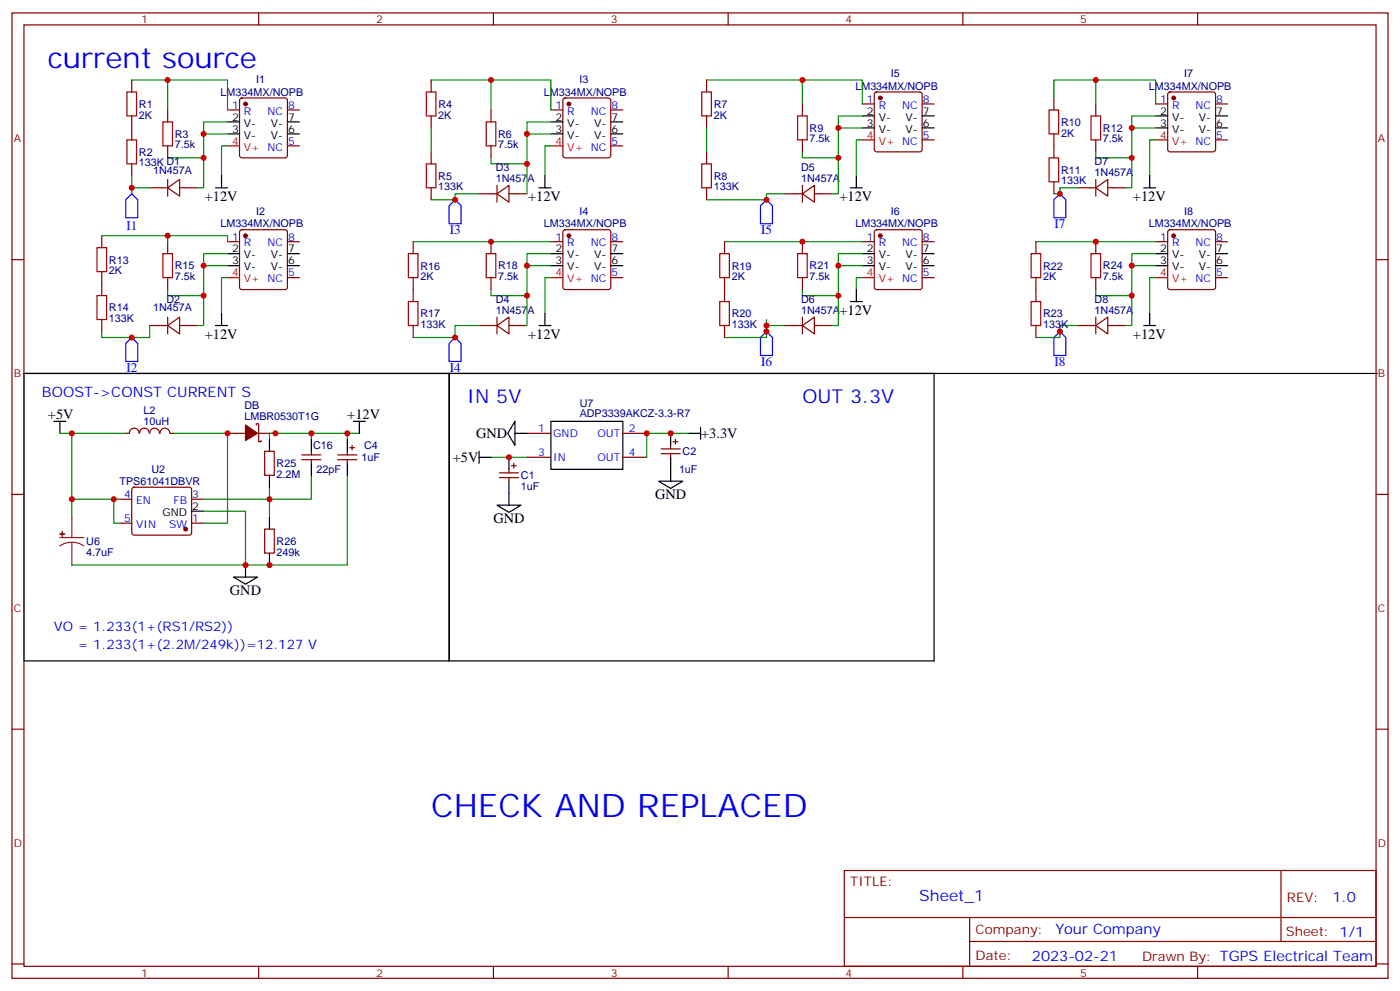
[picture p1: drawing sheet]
<svg xmlns="http://www.w3.org/2000/svg" width="412mm" height="292mm" viewBox="0 0 412 292" stroke-linecap="round" stroke-linejoin="round" font-family="sans-serif">
<g fill="none" stroke="#870000" stroke-width=".35">
<path d="M3.5 3.8h405.4v284.3h-405.4zM7.1 7.3h398.2v277.3h-398.2zM76.2 3.8v3.5M145.3 3.8v3.5M214.5 3.8v3.5M283.6 3.8v3.5M352.8 3.8v3.5M38.8 23.6v3.5M38.8 34.1v7.1M49.4 32.4v3.5M67 32.4h3.6M70.8 29.1l.5-.2h12.7l.5 .2 .2 .5v16.2l-.3 .5-.4 .2h-12.7l-.5-.2-.2-.5v-16.2z"/>
<path d="M84.7 32.4h3.5M127 23.6v3.5M127 34.1v3.6M144.6 32.4v3.5M162.3 32.4h3.5M166 29.1l.5-.2h12.7l.5 .2 .2 .5v16.2l-.2 .5-.5 .2h-12.7l-.5-.2-.2-.5v-16.2zM179.9 32.4h3.5M208.1 23.6v3.5M208.1 34.1v3.6M236.4 30.6v3.5M254 30.6h3.5M257.8 27.3l.4-.2h12.7l.5 .2 .2 .5v16.2l-.2 .5-.5 .2h-12.7l-.5-.2-.2-.5v-16.2z"/>
<path d="M271.6 30.6h3.6M310.4 28.9v3.5M310.4 39.4v7.1M322.8 30.6v3.5M340.4 30.6h3.6M344.2 27.3l.5-.2h12.7l.5 .2 .2 .5v16.2l-.3 .5-.4 .2h-12.7l-.5-.2-.2-.5v-16.2zM358.1 30.6h3.5M38.8 48.3v3.5M44.1 55.3h5.3M49.4 55.3l3.5-2.5v5zM49.4 43v3.5M49.4 52.8v5"/>
<path d="M52.9 55.3h5.3M84.7 43h3.5M127 44.7v3.6M127 55.3v3.5M141.1 57.1h5.3M144.6 43v3.5M146.4 57.1l3.5-2.5v4.9zM146.4 54.6v4.9M149.9 57.1h5.3M179.9 43h3.5M208.1 44.7v3.6M208.1 55.3v3.5"/>
<path d="M231.1 57.1h5.3M236.4 57.1l3.5-2.5v4.9zM236.4 41.2v3.5M236.4 54.6v4.9M239.9 57.1h5.3M271.6 41.2h3.6M310.4 53.6v3.5M317.5 55.3h5.3M322.8 55.3l3.5-2.5v5zM322.8 41.2v3.5M322.8 52.8v5M326.3 55.3h5.3"/>
<path d="M358.1 41.2h3.5M3.5 76.5h3.6M30 69.4v3.6M49.4 71.2v3.5M67 71.2h3.6M70.8 67.9l.5-.2h12.7l.5 .2 .2 .5v16.2l-.3 .5-.4 .2h-12.7l-.5-.2-.2-.5v-16.2zM84.7 71.2h3.5M121.7 71.2v3.5M144.6 71.2v3.5M162.3 71.2h3.5M166 67.9l.5-.2h12.7l.5 .2 .2 .5v16.2l-.2 .5-.5 .2h-12.7l-.5-.2-.2-.5v-16.2zM179.9 71.2h3.5"/>
<path d="M213.4 71.2v3.5M236.4 71.2v3.5M254 71.2h3.5M257.8 67.9l.4-.2h12.7l.5 .2 .2 .5v16.2l-.2 .5-.5 .2h-12.7l-.5-.2-.2-.5v-16.2zM271.6 71.2h3.6M305.2 71.2v3.5M322.8 71.2v3.5M340.4 71.2h3.6M344.2 67.9l.5-.2h12.7l.5 .2 .2 .5v16.2l-.3 .5-.4 .2h-12.7l-.5-.2-.2-.5v-16.2zM358.1 71.2h3.5M405.3 76.5h3.6M30 80v7.1"/>
<path d="M30 94.1v3.5M44.1 95.9h5.3M49.4 95.9l3.5-2.5v5zM49.4 81.8v3.5M49.4 93.4v5M52.9 95.9h5.3M84.7 81.8h3.5M121.7 81.8v7M121.7 95.9v3.5M141.1 95.9h5.3M144.6 81.8v3.5M146.4 95.9l3.5-2.5v5z"/>
<path d="M146.4 93.4v5M149.9 95.9h5.3M179.9 81.8h3.5M213.4 81.8v7M213.4 95.9v3.5M231.1 95.9h5.3M236.4 95.9l3.5-2.5v5zM236.4 81.8v3.5M236.4 93.4v5M239.9 95.9h5.3M271.6 81.8h3.6M305.2 81.8v7"/>
<path d="M305.2 95.9v3.5M317.5 95.9h5.3M322.8 95.9l3.5-2.5v5zM322.8 81.8v3.5M322.8 93.4v5M326.3 95.9h5.3M358.1 81.8h3.5M37 127.6h1.1M38.1 127.6a1.41 1.41 0 0 1 1.4-1.5 1.41 1.41 0 0 1 1.5 1.5M41.1 127.6a1.41 1.41 0 0 1 1.4-1.5 1.41 1.41 0 0 1 1.4 1.5M44.1 127.6a1.41 1.41 0 0 1 1.4-1.5 1.41 1.41 0 0 1 1.4 1.5M47.2 127.6a1.41 1.41 0 0 1 1.4-1.5 1.41 1.41 0 0 1 1.4 1.5"/>
<path d="M50.1 127.6h1.1M67 127.6h5.3M75.5 125.2v-.4h.7v5.3h.7v-.3M75.8 127.6h5.3M78 132.9h2.8v7.1h-2.8zM88.9 134h5.6M88.9 135.4h5.6M91.7 132.9v1.1M91.7 135.4v1.1M99.5 134h5.6M99.5 135.4h5.6M102.3 132.9v1.1"/>
<path d="M102.3 135.4v1.1M103 131.9h1.4M103.7 131.2v1.4M147.1 139.3h5.7M149.9 138.2v1.1M150.6 137.2h1.4M151.3 136.5v1.4M155.2 127.6h7.1M155.2 134.7h7.1M183.4 127.6h7.1M183.4 134.7h7.1M194.7 132.2h5.7"/>
<path d="M194.7 133.6h5.7M197.6 131.2v1M197.6 133.6v1.1M198.3 130.1h1.4M199 129.4v1.4M3.5 145.6h3.6M35.3 154.1h3.5M35.3 147h3.5M39 143.7l.5-.2h16.2l.5 .2 .2 .5v12.7l-.2 .5-.5 .2h-16.2l-.5-.2-.2-.5v-12.7zM56.4 154.1h3.6M56.4 147h3.6M78 155.9h2.8v7h-2.8z"/>
<path d="M147.1 140.7h5.7M149.9 140.7v1M405.3 145.6h3.6M3.5 214.8h3.6M405.3 214.8h3.6M248.7 256.4h156.6v28.2h-156.6zM377.3 256.4v20.9M248.7 270.2h156.5M285.6 277.3h119.6M285.6 270.2v14.2M3.5 283.9h3.6M76.2 284.6v3.5"/>
<path d="M145.3 284.6v3.5M214.5 284.6v3.5M283.6 284.6v3.5M352.8 284.6v3.5M405.3 283.9h3.6"/>
</g>
<g fill="#870000" stroke="#870000" stroke-width=".35">
<path d="M72.3 125.2l3.5 2.4-3.5 2.2z"/>
<circle cx="54.7" cy="155.9" r=".53"/>
<circle cx="72.3" cy="30.6" r=".53"/>
<circle cx="72.3" cy="69.4" r=".53"/>
<circle cx="167.6" cy="30.6" r=".53"/>
<circle cx="167.6" cy="69.4" r=".53"/>
<circle cx="259.3" cy="28.9" r=".53"/>
<circle cx="259.3" cy="69.4" r=".53"/>
<circle cx="345.7" cy="28.9" r=".53"/>
<circle cx="345.7" cy="69.4" r=".53"/>
</g>
<g fill="none" stroke="#000" stroke-width=".35">
<path d="M67 35.9h3.6M67 39.4h3.6M84.7 35.9h3.5M84.7 39.4h3.5M162.3 35.9h3.5M162.3 39.4h3.5M179.9 35.9h3.5M179.9 39.4h3.5M254 34.1h3.5M254 37.7h3.5M271.6 34.1h3.6M271.6 37.7h3.6"/>
<path d="M340.4 34.1h3.6M340.4 37.7h3.6M358.1 34.1h3.5M358.1 37.7h3.5M63.5 55.3h3.5M65.3 51.8v3.5M158.7 55.3h3.6M160.5 51.8v3.5M250.5 55.3h3.5M252.2 51.8v3.5M336.9 55.3h3.5M338.7 51.8v3.5"/>
<path d="M67 74.7h3.6M67 78.2h3.6M84.7 74.7h3.5M84.7 78.2h3.5M162.3 74.7h3.5M162.3 78.2h3.5M179.9 74.7h3.5M179.9 78.2h3.5M254 74.7h3.5M254 78.2h3.5M271.6 74.7h3.6M271.6 78.2h3.6"/>
<path d="M340.4 74.7h3.6M340.4 78.2h3.6M358.1 74.7h3.5M358.1 78.2h3.5M63.5 95.9h3.5M65.3 92.4v3.5M158.7 95.9h3.6M160.5 92.4v3.5M250.5 88.8h3.5M252.2 85.3v3.5M336.9 95.9h3.5M338.7 92.4v3.5"/>
<path d="M7.1 110h125.2v84.7h-125.2zM7.1 110h398.6M132.3 110h142.9v84.7h-142.9zM15.9 124.1h3.5M17.6 124.1v3.5M79.4 129.4v3.5M79.4 140v3.5M91.7 129.4v3.5M91.7 136.5v3.5M102.3 129.4v3.5M102.3 136.5v3.5M104.1 124.1h3.5"/>
<path d="M105.8 124.1v3.5M141.1 134.7h3.5M141.1 132.9v3.6M149.9 134.7v3.5M151.7 124.1v7.1l-2.1-3.6zM151.7 127.6h3.5M162.3 124.1h21.1v14.1h-21.1zM197.6 127.6v3.6M197.6 134.7v7M202.8 127.6h3.6M206.4 125.9v3.5M56.4 150.6h3.6"/>
<path d="M79.4 152.3v3.6M146.4 148.8h7.1l-3.6 2.1zM149.9 141.7v7.1M194 141.7h7.1l-3.5 2.2zM68.8 170h7l-3.5 2.1zM72.3 166.4v3.6M79.4 162.9v3.5"/>
</g>
<g fill="none" stroke="#008700" stroke-width=".35">
<path d="M38.8 23.6h28.2v8.8M49.4 23.6v8.8M67 39.4h-7v7.1h-10.6M67 35.9h-7v3.5M127 23.6h35.3v8.8M127 37.7v7M144.6 23.6v8.8M155.2 39.4h7.1M162.3 35.9h-7.1v12.4h-10.6v-1.8M208.1 23.6h45.9v7M208.1 37.7v7M236.4 23.6v7"/>
<path d="M246.9 37.7h7.1M254 34.1h-7.1v12.4h-10.5v-1.8M310.4 28.9v-5.3h30v7M322.8 23.6v7M333.4 37.7h7M340.4 34.1h-7v12.4h-10.6v-1.8M38.8 51.8v5.3M38.8 55.3h5.3M60 46.5v8.8h-1.8M67 43h-1.7v8.8M141.1 57.1h-7v1.7h-7.1M155.2 48.3v8.8"/>
<path d="M162.3 43h-1.8v8.8M231.1 57.1h-5.3v1.7h-17.7M246.9 46.5v10.6h-1.7M254 41.2h-1.8v10.6M317.5 55.3h-5.3v1.8h-1.8M333.4 46.5v8.8h-1.8M340.4 41.2h-1.7v10.6M30 69.4h37v1.8M49.4 69.4v1.8M60 78.2h7M67 74.7h-7v12.4h-10.6v-1.8M121.7 71.2h40.6"/>
<path d="M155.2 78.2h7.1M162.3 74.7h-7.1v12.4h-10.6v-1.8M213.4 71.2h40.6M246.9 78.2h7.1M254 74.7h-7.1v12.4h-10.5v-1.8M305.2 71.2h35.2M333.4 78.2h7M340.4 74.7h-7v12.4h-10.6v-1.8M44.1 95.9v3.5h-14.1v-1.8M60 87.1v8.8h-1.8M67 81.8h-1.7v10.6M141.1 95.9h-7v3.5h-12.4"/>
<path d="M155.2 87.1v8.8M162.3 81.8h-1.8v10.6M225.8 94.1v1.8M231.1 95.9h-5.3v3.5h-12.4M246.9 87.1v8.8h-1.7M254 81.8h-1.8v3.5M317.5 95.9h-5.3v3.5h-7M333.4 87.1v8.8h-1.8M340.4 81.8h-1.7v10.6M17.6 127.6h3.6M37 127.6h-15.8v24.7M51.2 127.6h15.8v26.5h-7"/>
<path d="M91.7 140v7h-12.3v5.3M91.7 127.6v1.8M102.3 140v26.4h-30M102.3 127.6v1.8M105.8 127.6h-26.4v1.8M144.6 134.7h10.6M202.8 127.6h-12.3v7.1M21.2 147h14.1M33.5 147v7.1h1.8M60 150.6h12.3v15.8h-51.1M79.4 143.5v3.5h-19.4"/>
</g>
<path d="M67 43h3.6M162.3 43h3.5M254 41.2h3.5M340.4 41.2h3.6M67 81.8h3.6M162.3 81.8h3.5M254 81.8h3.5M340.4 81.8h3.6" fill="none" stroke="#f00" stroke-width=".35"/>
<path d="M38.8 57.1l1.8 1.7v5.3h-3.6v-5.3zM134.1 58.8l1.7 1.8v5.3h-3.5v-5.3zM225.8 58.8l1.7 1.8v5.3h-3.5v-5.3zM310.4 58.8l1.8-1.7 1.8 1.7v5.3h-3.6zM38.8 99.4l1.8 1.8v5.3h-3.6v-5.3zM134.1 99.4l1.7 1.8v5.3h-3.5v-5.3zM225.8 97.6l1.7 1.8v5.3h-3.5v-5.3zM312.2 97.6l1.8 1.8v5.3h-3.6v-5.3z" fill="none" stroke="#00f" stroke-width=".35"/>
<g fill="none" stroke="#a10000" stroke-width=".35">
<path d="M37.4 27.1h2.8v7h-2.8zM48 35.9h2.8v7.1h-2.8zM125.6 27.1h2.8v7h-2.8zM143.2 35.9h2.8v7.1h-2.8zM206.7 27.1h2.8v7h-2.8zM234.9 34.1h2.9v7.1h-2.9zM309 32.4h2.9v7h-2.9zM321.4 34.1h2.8v7.1h-2.8zM37.4 41.2h2.8v7.1h-2.8zM125.6 48.3h2.8v7h-2.8zM206.7 48.3h2.8v7h-2.8zM309 46.5h2.9v7.1h-2.9z"/>
<path d="M28.6 73h2.8v7h-2.8zM48 74.7h2.8v7.1h-2.8zM120.3 74.7h2.8v7.1h-2.8zM143.2 74.7h2.8v7.1h-2.8zM212 74.7h2.8v7.1h-2.8zM234.9 74.7h2.9v7.1h-2.9zM303.7 74.7h2.9v7.1h-2.9zM321.4 74.7h2.8v7.1h-2.8zM28.6 87.1h2.8v7h-2.8zM120.3 88.8h2.8v7.1h-2.8zM212 88.8h2.8v7.1h-2.8zM303.7 88.8h2.9v7.1h-2.9z"/>
</g>
<g fill="#8c2424" stroke="#8c2424" stroke-width=".35">
<path d="M18.3 156.6l.1 1.4z"/>
<path d="M17.6 157.3h1.4z"/>
</g>
<path d="M17.6 158.3h7.1M21.2 159.7l-1.9 .3-1.7 .8M21.2 159.7l1.8 .3 1.7 .8M21.2 152.3v6M21.2 159.7v6.7" fill="none" stroke="#8c2424" stroke-width=".35"/>
<g fill="#c00">
<circle cx="21.2" cy="147" r=".88"/>
<circle cx="33.5" cy="147" r=".88"/>
<circle cx="60" cy="39.4" r=".88"/>
<circle cx="60" cy="78.2" r=".88"/>
<circle cx="155.2" cy="39.4" r=".88"/>
<circle cx="155.2" cy="78.2" r=".88"/>
<circle cx="79.4" cy="147" r=".88"/>
<circle cx="91.7" cy="127.6" r=".88"/>
<circle cx="102.3" cy="127.6" r=".88"/>
<circle cx="60" cy="46.5" r=".88"/>
<circle cx="60" cy="87.1" r=".88"/>
<circle cx="155.2" cy="48.3" r=".88"/>
<circle cx="246.9" cy="46.5" r=".88"/>
<circle cx="333.4" cy="46.5" r=".88"/>
<circle cx="333.4" cy="87.1" r=".88"/>
<circle cx="246.9" cy="87.1" r=".88"/>
<circle cx="155.2" cy="87.1" r=".88"/>
<circle cx="38.8" cy="55.3" r=".88"/>
<circle cx="81.1" cy="127.6" r=".88"/>
<circle cx="67" cy="127.6" r=".88"/>
<circle cx="72.3" cy="166.4" r=".88"/>
<circle cx="49.4" cy="23.6" r=".88"/>
<circle cx="134.1" cy="58.8" r=".88"/>
<circle cx="225.8" cy="58.8" r=".88"/>
<circle cx="225.8" cy="97.6" r=".88"/>
<circle cx="225.8" cy="95.9" r=".88"/>
<circle cx="312.2" cy="97.6" r=".88"/>
<circle cx="312.2" cy="57.1" r=".88"/>
<circle cx="134.1" cy="99.4" r=".88"/>
<circle cx="144.6" cy="23.6" r=".88"/>
<circle cx="38.8" cy="99.4" r=".88"/>
<circle cx="246.9" cy="37.7" r=".88"/>
<circle cx="246.9" cy="78.2" r=".88"/>
<circle cx="333.4" cy="78.2" r=".88"/>
<circle cx="333.4" cy="37.7" r=".88"/>
<circle cx="21.2" cy="127.6" r=".88"/>
<circle cx="149.9" cy="134.7" r=".88"/>
<circle cx="190.5" cy="127.6" r=".88"/>
<circle cx="197.6" cy="127.6" r=".88"/>
<circle cx="236.4" cy="23.6" r=".88"/>
<circle cx="322.8" cy="23.6" r=".88"/>
<circle cx="49.4" cy="69.4" r=".88"/>
<circle cx="144.6" cy="71.2" r=".88"/>
<circle cx="236.4" cy="71.2" r=".88"/>
<circle cx="322.8" cy="71.2" r=".88"/>
<circle cx="79.4" cy="166.4" r=".88"/>
</g>
<text font-size="9.5" fill="#00f" x="127" y="240.5">CHECK AND REPLACED</text>
<text font-size="8.5" fill="#00f" x="14.1" y="20">current source</text>
<g font-size="5.6" fill="#00f">
<text x="137.6" y="118.8">IN 5V</text>
<text x="236.4" y="118.8">OUT 3.3V</text>
</g>
<text font-size="4.6" fill="#00f" x="270.8" y="265.4">Sheet_1</text>
<g font-size="4.2">
<text x="60.3" y="59.3">+12V</text>
<text x="155.6" y="59.3">+12V</text>
<text x="247.3" y="59.3">+12V</text>
<text x="333.7" y="59.3">+12V</text>
<text x="247.3" y="92.8">+12V</text>
<text x="60.3" y="99.8">+12V</text>
<text x="155.6" y="99.8">+12V</text>
<text x="333.7" y="99.8">+12V</text>
<text x="14.1" y="123.4">+5V</text>
<text x="102.3" y="123.4">+12V</text>
<text x="140.2" y="129.1">GND</text>
<text x="206.6" y="129.1">+3.3V</text>
<text x="133.4" y="136.1">+5V</text>
<text x="193" y="147">GND</text>
<text x="145.3" y="154.1">GND</text>
<text x="67.7" y="175.3">GND</text>
</g>
<g font-size="4.2" fill="#00f">
<text x="12.3" y="117.1">BOOST-&gt;CONST CURRENT S</text>
<text x="392.5" y="265.7">1.0</text>
<text x="310.9" y="275.2">Your Company</text>
<text x="304" y="283">2023-02-21</text>
</g>
<g font-size="3.9" fill="#00f">
<text x="37.2" y="67.7">I1</text>
<text x="132.5" y="69">I3</text>
<text x="224.2" y="69">I5</text>
<text x="310.6" y="67.2">I7</text>
<text x="224.2" y="107.7">I6</text>
<text x="310.6" y="107.8">I8</text>
<text x="37.2" y="109.5">I2</text>
<text x="132.5" y="109.5">I4</text>
<text x="15.9" y="185.8">VO = 1.233(1+(RS1/RS2))</text>
<text x="22.9" y="191.1">= 1.233(1+(2.2M/249k))=12.127 V</text>
</g>
<g font-size="3.9" fill="#800">
<text x="250.5" y="261">TITLE:</text>
<text x="379.1" y="265.7">REV:</text>
<text x="287.4" y="275.2">Company:</text>
<text x="378.7" y="275.8">Sheet: 1/1</text>
<text x="287.4" y="282.9">Date:</text>
<text x="336.4" y="282.9">Drawn By: TGPS Electrical Team</text>
</g>
<g font-size="3.2" fill="#800">
<text x="41.6" y="6.8">1</text>
<text x="110.8" y="6.8">2</text>
<text x="179.9" y="6.8">3</text>
<text x="249.1" y="6.8">4</text>
<text x="318.2" y="6.8">5</text>
<text x="4.1" y="41.9">A</text>
<text x="405.9" y="41.9">A</text>
<text x="4.1" y="111.1">B</text>
<text x="405.9" y="111.1">B</text>
<text x="4.1" y="180.2">C</text>
<text x="405.9" y="180.2">C</text>
<text x="4.1" y="249.3">D</text>
<text x="405.9" y="249.3">D</text>
<text x="41.6" y="287.6">1</text>
<text x="110.8" y="287.6">2</text>
<text x="179.9" y="287.6">3</text>
<text x="249.1" y="287.6">4</text>
<text x="318.2" y="287.6">5</text>
</g>
<g font-size="3.2" fill="#000080">
<text x="262.4" y="22.8">I5</text>
<text x="348.8" y="22.8">I7</text>
<text x="65" y="28.2">LM334MX/NOPB</text>
<text x="75.4" y="24.6">I1</text>
<text x="160.2" y="28.2">LM334MX/NOPB</text>
<text x="170.7" y="24.6">I3</text>
<text x="252" y="26.4">LM334MX/NOPB</text>
<text x="338.4" y="26.4">LM334MX/NOPB</text>
<text x="40.9" y="35">2K</text>
<text x="40.9" y="31.8">R1</text>
<text x="129.1" y="35">2K</text>
<text x="129.1" y="31.8">R4</text>
<text x="210.3" y="35">2K</text>
<text x="210.3" y="31.8">R7</text>
<text x="51.5" y="40.6">R3</text>
<text x="146.8" y="40.6">R6</text>
<text x="238.5" y="41.9">7.5k</text>
<text x="238.5" y="38.8">R9</text>
<text x="312.6" y="40.2">2K</text>
<text x="312.6" y="37.1">R10</text>
<text x="324.9" y="41.9">7.5k</text>
<text x="324.9" y="38.8">R12</text>
<text x="40.9" y="45.9">R2</text>
<text x="51.5" y="43.7">7.5k</text>
<text x="146.8" y="43.7">7.5k</text>
<text x="40.9" y="49">133K D1</text>
<text x="45.1" y="51.1">1N457A</text>
<text x="129.1" y="52.9">R5</text>
<text x="146" y="53.6">1N457A</text>
<text x="146" y="50.5">D3</text>
<text x="210.3" y="52.9">R8</text>
<text x="236" y="53.6">1N457A</text>
<text x="236" y="50.5">D5</text>
<text x="312.6" y="51.2">R11</text>
<text x="322.4" y="51.8">1N457A</text>
<text x="322.4" y="48.7">D7</text>
<text x="129.1" y="56.1">133K</text>
<text x="210.3" y="56.1">133K</text>
<text x="312.6" y="54.3">133K</text>
<text x="75.4" y="63.4">I2</text>
<text x="170.7" y="63.4">I4</text>
<text x="262.4" y="63.4">I6</text>
<text x="348.8" y="63.4">I8</text>
<text x="65" y="67">LM334MX/NOPB</text>
<text x="160.2" y="67">LM334MX/NOPB</text>
<text x="252" y="67">LM334MX/NOPB</text>
<text x="338.4" y="67">LM334MX/NOPB</text>
<text x="32.1" y="77.6">R13</text>
<text x="32.1" y="80.8">2K</text>
<text x="51.5" y="82.5">7.5k</text>
<text x="51.5" y="79.4">R15</text>
<text x="123.8" y="82.6">2K</text>
<text x="123.8" y="79.4">R16</text>
<text x="146.8" y="82.5">7.5k</text>
<text x="146.8" y="79.4">R18</text>
<text x="215.5" y="82.6">2K</text>
<text x="215.6" y="79.4">R19</text>
<text x="238.5" y="82.5">7.5k</text>
<text x="238.5" y="79.4">R21</text>
<text x="307.3" y="82.6">2K</text>
<text x="307.3" y="79.4">R22</text>
<text x="324.9" y="82.5">7.5k</text>
<text x="324.9" y="79.4">R24</text>
<text x="49" y="89.3">D2</text>
<text x="146" y="89.3">D4</text>
<text x="236" y="89.3">D6</text>
<text x="322.4" y="89.3">D8</text>
<text x="32.1" y="94.9">133K</text>
<text x="32.1" y="91.7">R14</text>
<text x="45.1" y="91.7">1N457A</text>
<text x="123.8" y="93.5">R17</text>
<text x="146" y="92.4">1N457A</text>
<text x="215.5" y="93.5">R20</text>
<text x="236" y="92.4">1N457A</text>
<text x="307.3" y="93.5">R23</text>
<text x="322.4" y="92.4">1N457A</text>
<text x="123.8" y="96.7">133K</text>
<text x="215.5" y="96.7">133K</text>
<text x="307.3" y="96.7">133K</text>
<text x="170.8" y="119.8">U7</text>
<text x="42.3" y="125">10uH</text>
<text x="42.3" y="121.9">L2</text>
<text x="72" y="123.8">LMBR0530T1G</text>
<text x="72" y="120.6">DB</text>
<text x="170.8" y="123">ADP3339AKCZ-3.3-R7</text>
<text x="81.5" y="137.6">R25</text>
<text x="92.2" y="132.3">C16</text>
<text x="106.5" y="135.9">1uF</text>
<text x="107.3" y="132.3">C4</text>
<text x="201.1" y="134.1">C2</text>
<text x="35.2" y="142.8">TPS61041DBVR</text>
<text x="44.6" y="139.3">U2</text>
<text x="81.5" y="140.8">2.2M</text>
<text x="93.3" y="139.4">22pF</text>
<text x="153.5" y="141.1">C1</text>
<text x="200" y="139.4">1uF</text>
<text x="153.5" y="144.3">1uF</text>
<text x="25.4" y="160.5">U6</text>
<text x="81.5" y="160.5">R26</text>
<text x="25.4" y="163.7">4.7uF</text>
<text x="81.5" y="163.7">249k</text>
</g>
<g font-size="3.2" fill="#00f">
<text x="68.4" y="32">1</text>
<text x="71.9" y="33.8">R</text>
<text x="78.8" y="33.8">NC</text>
<text x="84.8" y="32">8</text>
<text x="163.6" y="32">1</text>
<text x="167.1" y="33.8">R</text>
<text x="174" y="33.8">NC</text>
<text x="180.1" y="32">8</text>
<text x="255.3" y="30.3">1</text>
<text x="258.8" y="32">R</text>
<text x="265.7" y="32">NC</text>
<text x="271.8" y="30.3">8</text>
<text x="341.8" y="30.3">1</text>
<text x="345.3" y="32">R</text>
<text x="352.2" y="32">NC</text>
<text x="358.2" y="30.3">8</text>
<text x="271.8" y="40.9">5</text>
<text x="358.2" y="40.9">5</text>
<text x="84.8" y="42.6">5</text>
<text x="180.1" y="42.6">5</text>
<text x="68.4" y="70.8">1</text>
<text x="84.8" y="70.8">8</text>
<text x="163.6" y="70.8">1</text>
<text x="180.1" y="70.8">8</text>
<text x="255.3" y="70.8">1</text>
<text x="271.8" y="70.8">8</text>
<text x="341.8" y="70.8">1</text>
<text x="358.2" y="70.8">8</text>
<text x="71.9" y="72.6">R</text>
<text x="78.8" y="72.6">NC</text>
<text x="167.1" y="72.6">R</text>
<text x="174" y="72.6">NC</text>
<text x="258.8" y="72.6">R</text>
<text x="265.7" y="72.6">NC</text>
<text x="345.3" y="72.6">R</text>
<text x="352.2" y="72.6">NC</text>
<text x="84.8" y="81.4">5</text>
<text x="180.1" y="81.4">5</text>
<text x="271.8" y="81.4">5</text>
<text x="358.2" y="81.4">5</text>
<text x="158.5" y="127.3">1</text>
<text x="163" y="128.7">GND</text>
<text x="176" y="128.7">OUT</text>
<text x="185.2" y="127.3">2</text>
<text x="158.5" y="134.3">3</text>
<text x="163" y="135.7">IN</text>
<text x="176" y="135.7">OUT</text>
<text x="185.2" y="134.3">4</text>
<text x="36.6" y="146.7">4</text>
<text x="40.1" y="148.4">EN</text>
<text x="51.1" y="148.4">FB</text>
<text x="56.6" y="146.7">3</text>
<text x="36.6" y="153.7">5</text>
<text x="40.1" y="155.5">VIN</text>
<text x="49.8" y="155.5">SW</text>
<text x="56.6" y="153.7">1</text>
</g>
<g font-size="3.2">
<text x="68.4" y="35.6">2</text>
<text x="84.8" y="35.6">7</text>
<text x="163.6" y="35.6">2</text>
<text x="180.1" y="35.6">7</text>
<text x="255.3" y="33.8">2</text>
<text x="258.8" y="35.6">V-</text>
<text x="266.7" y="35.6">V-</text>
<text x="271.8" y="33.8">7</text>
<text x="341.8" y="33.8">2</text>
<text x="345.3" y="35.6">V-</text>
<text x="353.2" y="35.6">V-</text>
<text x="358.2" y="33.8">7</text>
<text x="68.4" y="39.1">3</text>
<text x="71.9" y="37.3">V-</text>
<text x="71.9" y="40.9">V-</text>
<text x="79.8" y="40.9">V-</text>
<text x="79.8" y="37.3">V-</text>
<text x="84.8" y="39.1">6</text>
<text x="163.6" y="39.1">3</text>
<text x="167.1" y="37.3">V-</text>
<text x="167.1" y="40.9">V-</text>
<text x="175" y="40.9">V-</text>
<text x="175" y="37.3">V-</text>
<text x="180.1" y="39.1">6</text>
<text x="255.3" y="37.3">3</text>
<text x="258.8" y="39.1">V-</text>
<text x="266.7" y="39.1">V-</text>
<text x="271.8" y="37.3">6</text>
<text x="341.8" y="37.3">3</text>
<text x="345.3" y="39.1">V-</text>
<text x="353.2" y="39.1">V-</text>
<text x="358.2" y="37.3">6</text>
<text x="68.4" y="74.4">2</text>
<text x="68.4" y="77.9">3</text>
<text x="71.9" y="76.1">V-</text>
<text x="79.8" y="76.1">V-</text>
<text x="84.8" y="77.9">6</text>
<text x="84.8" y="74.4">7</text>
<text x="163.6" y="74.4">2</text>
<text x="163.6" y="77.9">3</text>
<text x="167.1" y="76.1">V-</text>
<text x="175" y="76.1">V-</text>
<text x="180.1" y="77.9">6</text>
<text x="180.1" y="74.4">7</text>
<text x="255.3" y="74.4">2</text>
<text x="255.3" y="77.9">3</text>
<text x="258.8" y="76.1">V-</text>
<text x="266.7" y="76.1">V-</text>
<text x="271.8" y="77.9">6</text>
<text x="271.8" y="74.4">7</text>
<text x="341.8" y="74.4">2</text>
<text x="341.8" y="77.9">3</text>
<text x="345.3" y="76.1">V-</text>
<text x="353.2" y="76.1">V-</text>
<text x="358.2" y="77.9">6</text>
<text x="358.2" y="74.4">7</text>
<text x="71.9" y="79.7">V-</text>
<text x="79.8" y="79.7">V-</text>
<text x="167.1" y="79.7">V-</text>
<text x="175" y="79.7">V-</text>
<text x="258.8" y="79.7">V-</text>
<text x="266.7" y="79.7">V-</text>
<text x="345.3" y="79.7">V-</text>
<text x="353.2" y="79.7">V-</text>
<text x="47.9" y="152">GND</text>
<text x="56.6" y="150.2">2</text>
</g>
<g font-size="3.2" fill="#f00">
<text x="255.3" y="40.9">4</text>
<text x="341.8" y="40.9">4</text>
<text x="68.4" y="42.6">4</text>
<text x="71.9" y="44.4">V+ NC</text>
<text x="163.6" y="42.6">4</text>
<text x="167.1" y="44.4">V+ NC</text>
<text x="258.8" y="42.6">V+ NC</text>
<text x="345.3" y="42.6">V+ NC</text>
<text x="68.4" y="81.4">4</text>
<text x="71.9" y="83.2">V+ NC</text>
<text x="163.6" y="81.4">4</text>
<text x="167.1" y="83.2">V+ NC</text>
<text x="255.3" y="81.4">4</text>
<text x="258.8" y="83.2">V+ NC</text>
<text x="341.8" y="81.4">4</text>
<text x="345.3" y="83.2">V+ NC</text>
</g>
</svg>
